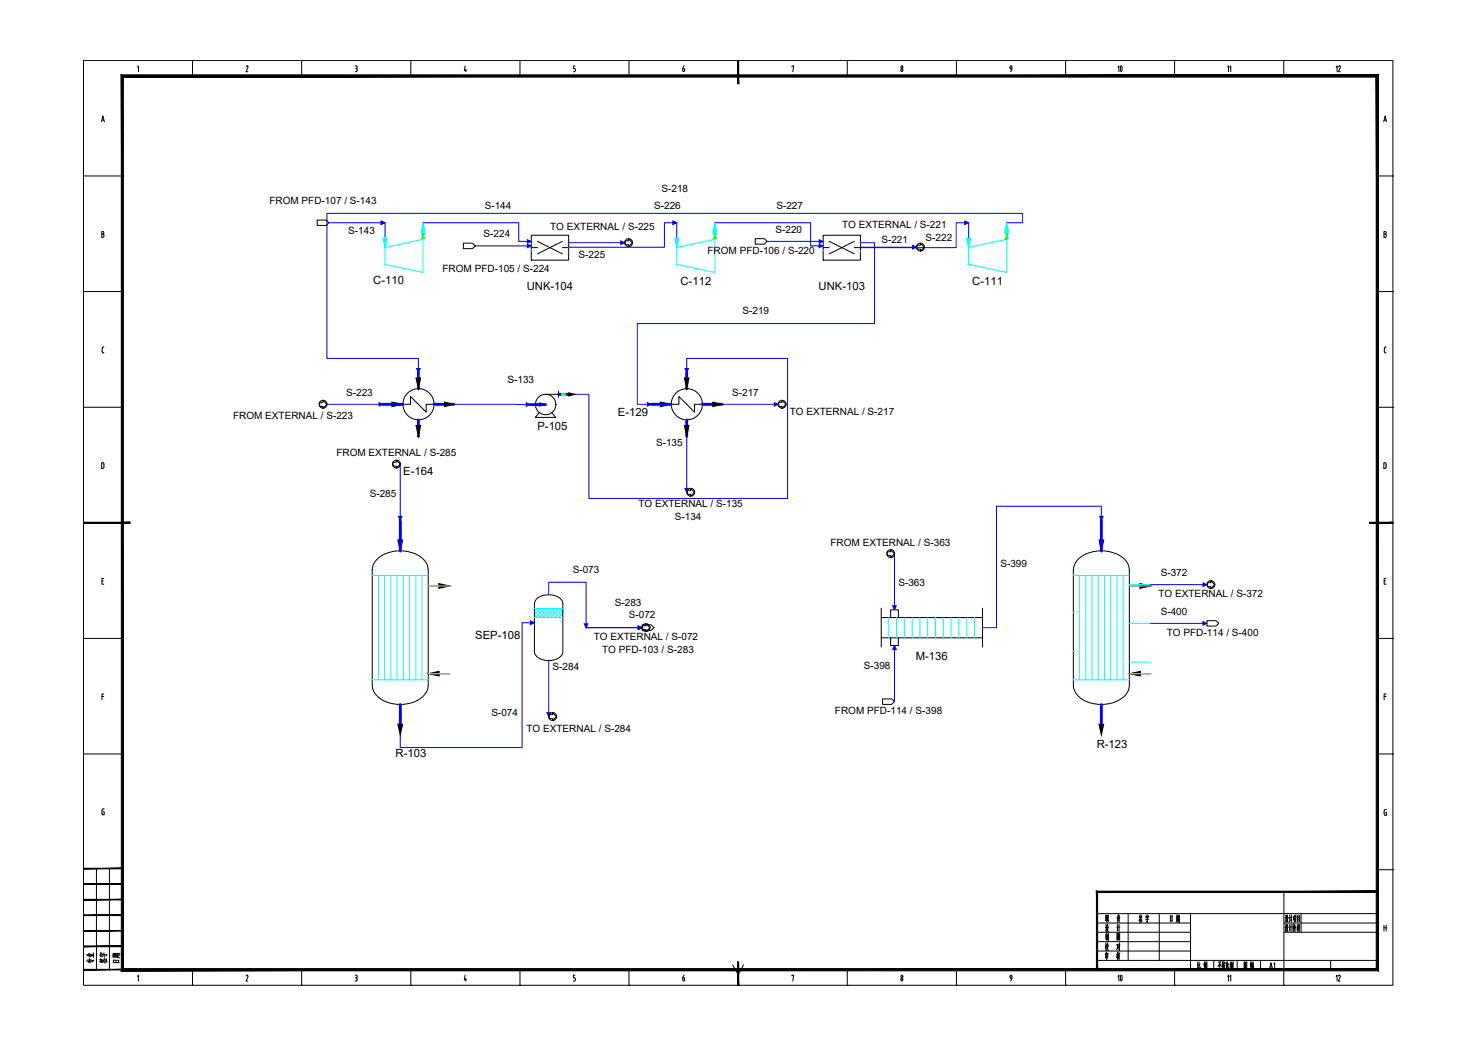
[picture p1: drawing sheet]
<svg xmlns="http://www.w3.org/2000/svg" width="420mm" height="297mm" viewBox="0 0 420 297" stroke-linecap="round" stroke-linejoin="round" font-family="sans-serif">
<g fill="none" stroke="#000" stroke-width=".28">
<path d="M23.7 17.2h372.3v262.9h-372.3zM39.1 19.1l.3-.4v1.7M54.7 17.2h.1M54.7 17.2v4.4M70.2 18.7l.3 .2v.3M70.2 18.7l-.2 .3M70.4 19.3l-.4 1.1h.5M85.8 17.2h.1M85.8 17.2v4.4M101 18.7h.2M101.1 19.5h.3l.1 .3M101.3 18.7l.2 .4-.2 .3"/>
<path d="M101.5 19.8v.2M101.5 20l-.2 .3M116.8 17.2h.1M116.8 17.2v4.4M132.2 18.7l-.2 1.3h.6M132.4 19.6v.8M147.8 17.2h.1M147.8 17.2v4.4M163.3 19.5l.3 .5M163.5 18.7h-.5v.8h.3M163.6 20l-.3 .3M178.8 17.2h.1"/>
<path d="M178.8 17.2v4.4M194.1 20l.3 .3 .2-.3M194.5 18.7l-.4 .7M194.6 19.8v.2M194.6 19.8l-.1-.3h-.4v.5M209.8 17.2h.1M225.1 18.9v-.2h.5l-.2 1.7M240.9 17.2h.1M240.9 17.2v4.4M256.1 20l.3 .3 .3-.3M271.9 17.2h.1M271.9 17.2v4.4"/>
<path d="M287.6 19.6l-.3 .7M287.7 19.1l-.2-.4a.45 .45 0 0 0-.4 .5 .45 .45 0 0 0 .5 .4v-.5M302.9 17.2h.1M302.9 17.2v4.4M333.9 17.2h.1M333.9 17.2v4.4M364.9 17.2h.1M364.9 17.2v4.4M28.9 34.6l.3-1.6 .5 1.6M29 34.1h.5M101 20.4h.2M163 20.4h.3"/>
<path d="M256.1 20l.3-.5 .2 .1v.4M393.3 34.6l.5-1.6 .4 1.6M393.5 34.1h.5M23.7 50h11.1M391.5 50h4.5M396 50h.1M28.9 66.5h.3M29.2 65.8h-.3v1.7h.3M29.3 65.8l.2 .4-.2 .3 .3 .5-.3 .4M393.4 65.8l.6 .2v.4l-.2 .1 .3 .5-.1 .4-.6 .1zM393.4 66.5h.4M23.7 82.9h11.1"/>
<path d="M29 99.1v.8M29.1 99.9l.1 .4h.3M29.5 98.7h-.3l-.1 .4M391.5 82.9h4.5M393.5 99.1v.8M393.6 99.9l.2 .4M393.8 98.7h.2M393.8 98.7l-.2 .4M396 82.9h.1M23.7 115.8h11.1M391.5 115.8h4.5M393.8 100.3h.2"/>
<path d="M396 115.8h.1M29.5 132v.7M29.6 132.6l-.4 .5M29.6 132l-.2-.4-.5-.1v1.7h.3M394 132v.7M394.1 132.6l-.4 .5M394.1 132l-.2-.4-.5-.1v1.7h.3M396 148.6h.1M29 165.1h.4M29.5 164.4h-.5v1.7h.5M393.5 165.1h.4M394 164.4h-.5v1.7h.5"/>
<path d="M23.7 181.5h11.1M29 198h.5M29.5 197.3h-.5v1.6M391.5 181.5h4.5M393.5 198h.5M394 197.3h-.5v1.6M396 181.5h.1M23.7 214.3h11.1M391.5 214.3h4.5M396 214.3h.1M29.4 230.7h.2v.9l-.5-.1-.1-.4M29.6 229.9l-.6 .3v1"/>
<path d="M394.1 230.1l-.5 .1-.1 .4v.9l.6 .3v-.9h-.2M27.4 246.9v28.7M31.1 246.9v28.7M311.9 259.7h79.6M320.7 259.7v13.3M326.1 260l.1 .3M329.6 259.7v13.3M338.4 259.7v15.9M365 253.5v22.1M369.9 259.7v5.3M391.5 247.2h4.5M396 247.2h.1"/>
<path d="M39.1 277.6l.3-.4v1.7M54.7 275.6v4.5M70 277.4l.4-.2 .1 .5M70.4 277.8l-.4 1.1h.5M85.8 275.6v4.5M101 277.2l.5 .2v.3l-.2 .2M101 278.9h.2M101.1 277.9l.3 .1 .1 .3M101.5 278.3v.2M101.5 278.5l-.2 .3M116.8 275.6v4.5M132.2 277.2l-.2 1.3h.6"/>
<path d="M132.4 278.1v.8M147.8 275.6v4.5M163 278.9h.3M163.3 277.9l.3 .6M163.5 277.2h-.5v.7h.3M163.6 278.5l-.3 .3M178.8 275.6v4.5M194.1 278.5l.3 .3 .2-.3M194.3 277.9h-.2v.6M194.4 277.9l.2 .4M194.5 277.2l-.4 .7M194.6 278.3v.2"/>
<path d="M208.3 274.3l1.5 2.7 1.6-2.7M225.1 277.4v-.2h.5l-.2 1.7M240.9 275.6v4.5M256.1 278.5l.3-.6 .2 .2v.4M256.1 278.5l.3 .3 .3-.3M271.9 275.6v4.5M287.1 277.5l.3-.3 .3 .3M287.1 277.6l.2 .4 .3 .1v-.5M287.6 278.1l-.3 .7M302.9 275.6v4.5M311.9 273h79.6M311.9 262.4h26.5"/>
<path d="M311.9 265h26.5M311.9 267.7h26.5M311.9 270.3h26.5M324 261.6l.1 .3M324.1 260l-.2 .9M324.1 260.5v.3M324.2 261.5l.1 .4M324.2 260.8l.5 .8M324.3 260.4l-.3 .1M324.4 261.3h-.4M324.4 260.1l-.6 1.6M324.4 261.5l-.1 .6"/>
<path d="M324.5 260.5v.3M324.6 262l-.7 .2M324.7 260.4l-.3 .1M325.8 260.3l-.1 .5M326.1 261v1.2l-.2-.3M326.3 260.8h-.4M326.3 260.7l-.1 .4M326.5 260.3v.5M326.5 260.4l-.7 .1M326.5 261.3l-.8 .1M332.7 260.3v1.7M333.1 261l-.4 .1"/>
<path d="M333.2 260.3l-.5 .1M333.2 261.7l-.5 .1M333.2 260.3v1.6M333.9 275.6v4.5M334.5 260.1v1.3M334.5 261.6l-.1 .5M334.7 261.6l.1 .3M334.8 260.8h-.3M334.8 261.1h-.3M334.8 260v1.4M334.9 260.4l-.5 .1M334.9 261.4l-.5 .1"/>
<path d="M335.1 260.2l-.2 2M335.2 260.7l-.1 .1M335.2 261.2l-.1 .1M335.3 260.2v2l-.2-.2M335.3 260.3h-.2M340.5 273.5v1.7M340.7 274.2l-.2 .2M340.8 274.9l-.4 .5M340.9 273.4v1.8l.1 .2h.2v-.5M341.2 274l-.3 .6M342.4 273.8v1.7M342.5 273.3l-.3 1.1"/>
<path d="M342.5 274.4l.2 .3M342.7 273.7l-.2 .9M342.8 274.1l-.3 1.2M342.8 274.1h-.2M342.8 273.6l-.3 .2M342.9 273.9v1M343.1 273.3v2.1l-.2-.2M345 273v2.6M346.7 273.9v1.5M346.8 273.4l-.6 1.4M346.9 274.1l.3 .6M347.2 273.4l-.9 .1"/>
<path d="M347.6 273.2v2.2l-.2-.2M347.7 274.3l-.3 .3M347.7 273.9l-.3 .1M347.8 273.6v.5M347.9 273.3l.2 .3M348 273.9l-.2 .9 .4 .6M348.1 274.4l-.4 1.1M348.2 273.7l-.4 .1M348.3 273.6l-.1 .4M348.3 274.4l-.6 .1M348.6 273.5v1.7M348.9 274.2l-.3 .1"/>
<path d="M348.9 274.9l-.3 .5M349 273.4v1.8l.2 .1h.2v-.5M349.3 274l-.3 .6M349.9 273.7v1.7M350 273.3l-.3 1M350 274.4l.1 .3M350 274.1l.3-.1-.3 1.3M350.1 273.7l-.2 .9M350.3 273.6l-.3 .1M350.4 273.9v.9M350.5 273.3v2.1l-.1-.3M351.7 273v2.6"/>
<path d="M353.7 275.3h.7M353.7 273.4v2M354 274.1l.4 .5M354 274.9l.1 .2M354 274.6l.1 .2M354.1 273.7l-.3 .6M354.2 273.9l-.2 .1M354.3 273.8l-.6 .9M354.4 273.4v2M354.4 273.5l-.7 .1M355.5 273.8v.9M355.6 273.3v2.1"/>
<path d="M355.8 273.8l-.1 .8M355.8 273.9l-.3 .1M355.8 274.4v1M355.9 273.8v.6M356.1 274.5v.8M356.3 274.9h-.4M356.3 275.3l-.5 .1M356.3 273.8h-.4M356.3 273.8l-.1 .4M356.3 274.2h-.4M356.3 274.5h-.5M356.3 273.5h-.5"/>
<path d="M356.3 274.4v1M364.9 275.6v4.5M365 262.4h26.5M365 265h26.5M365.4 262.8l.1 .4M365.4 260.2l.2 .3M365.5 263.4v1M365.5 263.6h-.3M365.5 260.9h-.2M365.5 260.8v1M365.6 264.2l-.2 .5M365.7 263.9l.5 .9"/>
<path d="M365.7 261.5l-.3 .5M365.7 263.2l-.1 .6M365.7 262.9l.3-.1v.6l.2 .2M365.7 262.8v.4M365.8 260.1l-.1 1M365.8 261.3l.5 .8M366 260.1l.1 .8h.2M366 260.2l-.2 .1M366 263.7l-.3 .1M366 263.6l-.5 1.2M366.1 261.1h-.4M366.1 261l-.5 1.2"/>
<path d="M366.5 262.8l.2 .4M366.6 260.1l.1 .4M366.6 263.5l-.2 .1M366.6 263.4v1.1M366.7 260.8l-.2 .1M366.7 260.7l-.1 1.2M366.7 264.1l-.1 .5M366.8 261.5l-.2 .4M367 262.7v2.1M367.1 260v2.2M367.3 263.5l-.5 .1M367.4 260.8l-.6 .1"/>
<path d="M367.6 262.7v2.1M367.7 260.5v.9M367.8 262.8l-.1 1.4v-.3M367.8 262.9h-.2M367.9 260.5h-.3M368 263.6l-.3 1.2M368 260.5v1.1M368 261.3l-.4 .3M368 262.9l.5 .8M368.1 262.7l-.3 1M368.2 263.5v1.4M368.2 260.8l-.3 1.4"/>
<path d="M368.2 260.2v.4M368.2 261.6l.2 .5M368.4 260.6l-.4 .1M368.4 260.5v1.1M368.5 260.1l-.5 .2M368.8 262.9v1.8M368.9 260.2v1.8M369 263.6l-.2 .1M369 263.3h-.2M369 263.9l-.3 .3M369 262.8l-.2 .3M369.1 263.9l.5 .8"/>
<path d="M369.1 263.8l.3-.1-.4 1.1M369.2 262.8l-.1 .9M369.4 262.8l.1 .7M369.4 261.2l-.5 .1M369.4 260.8h-.5M369.4 262.9h-.2M369.4 261.7l-.5 .1M369.5 260.3l-.6 .1M369.5 260.2l-.1 1.8M378.3 273v2.6M393.4 263v1.7M393.4 263.7h.7"/>
<path d="M394.1 263v1.7M54.7 280.1h.1M85.8 280.1h.1M116.8 280.1h.1M147.8 280.1h.1M178.8 280.1h.1M209.8 280.1h.1M240.9 280.1h.1M271.9 280.1h.1M302.9 280.1h.1M333.9 280.1h.1M364.9 280.1h.1"/>
<circle cx="256.3" cy="19.1" r=".32"/>
<circle cx="256.3" cy="277.5" r=".32"/>
</g>
<g fill="#000" stroke="#000" stroke-width=".28">
<path d="M209.7 17.2l.3 6.6v-6.6zM209.7 17.2l.3 6.6h-.3z"/>
<path d="M34.5 21.3l.6 254v-253.4zM34.5 21.3l.6 254-.6 .7zM35.1 275.3l-.6 .7 356.7-.7zM34.5 276l356.7-.7 .7 .7zM391.2 21.9v253.4l.7 .7zM391.2 21.9l.7-.6v254.7zM35.1 21.9h356.1l.7-.6zM34.5 21.3h357.4l-356.8 .6z"/>
<path d="M23.7 148.4v.4l13.3-.4zM23.7 148.8l13.3-.4v.4z"/>
<path d="M389.3 148.8h6.7v-.4zM389.3 148.4h6.7l-6.7 .4z"/>
<path d="M23.7 255.8h11.1v-.2zM23.7 255.6h11.1l-11.1 .2z"/>
<path d="M23.7 251.4h11.1v-.2zM23.7 251.2h11.1l-11.1 .2z"/>
<path d="M23.7 247h11.1v-.2zM23.7 246.8h11.1l-11.1 .2z"/>
<path d="M312 253.7h79.5v-.4zM311.7 253.3h79.8l-79.5 .4zM311.7 253.3l.3 22.3v-21.9zM311.7 253.3l.3 22.3h-.3z"/>
<path d="M23.7 275.7h11.1v-.2zM23.7 275.5h11.1l-11.1 .2z"/>
<path d="M23.7 269.1h11.1v-.2zM23.7 268.9h11.1l-11.1 .2z"/>
<path d="M23.7 264.7h11.1v-.2zM23.7 264.5h11.1l-11.1 .2z"/>
<path d="M23.7 260.3h11.1v-.3zM23.7 260h11.1l-11.1 .3z"/>
<path d="M209.7 273.4v6.7h.3zM209.7 273.4h.3v6.7z"/>
</g>
<g fill="none" stroke="#000" stroke-width=".28">
<path d="M114.5 114.9h2.2v-2.2l4.4 4.5v-2.3h2.2M153.3 117.3l-1.1 1.3h5.8l-1.1-1.3M155.1 112.1h3.7M158.8 111.2v1.7M190.8 114.9h2.2v-2.2l4.4 4.5v-2.3h2.2M107.1 159.1a10.2 10.2 0 0 1 13.4 0 4.1 4.1 0 0 1 1.2 2.9v32.8a6.1 6.1 0 0 1-5.7 5.2 9.4 9.4 0 0 1-9.5-3l-.4-.7-.3-1.5v-32.8a4.1 4.1 0 0 1 1.3-2.9zM306.4 159.1a10.3 10.3 0 0 1 13.4 0 4.3 4.3 0 0 1 1.2 2.9v32.8a5.7 5.7 0 0 1-4.6 5 9.9 9.9 0 0 1-10.6-2.8l-.6-1.4-.1-.8v-32.8a4.6 4.6 0 0 1 1.3-2.9zM152.6 170.2a5.5 5.5 0 0 1 7.1 .4l.3 1v13.6a3.6 3.6 0 0 1-4 2.6 3.6 3.6 0 0 1-4.1-2.6v-13.6zM250.5 172.9v11M250.5 175.5h28.8M253.2 175.5v-2.2h2.2v2.2M279.3 172.9v11"/>
<path d="M250.5 181.3h28.8M253.2 181.3v2.2h2.2v-2.2"/>
<circle cx="119" cy="114.9" r="4.4"/>
<circle cx="155.1" cy="115" r="2.9"/>
<circle cx="195.2" cy="114.9" r="4.4"/>
</g>
<g fill="none" stroke="#0ff" stroke-width=".28">
<path d="M105.8 163.6h15.9M107.6 163.6v29.6M109.3 163.6v29.6M111.1 163.6v29.6M112.9 163.6v29.6M114.7 163.6v29.6M116.4 163.6v29.6M118.2 163.6v29.6M120 163.6v29.6M151.9 174.7l.9 .8M151.9 173.6l1.9 1.9M151.9 173h8.1"/>
<path d="M151.9 175.5h8.1M152.3 173l2.6 2.5M152.6 173l-.7 .6M153.4 173l2.6 2.5M153.6 173l-1.7 1.7M154.5 173l2.6 2.5M154.7 173l-2.6 2.5M155.6 173l2.6 2.5M155.8 173l-2.6 2.5M156.7 173l2.6 2.5M156.9 173l-2.6 2.5M157.8 173l2.2 2.2"/>
<path d="M158 173l-2.6 2.5M158.9 173l1.1 1.1M159.1 173l-2.6 2.5M160 173h.1M160 173.1l-2.4 2.4M160 174.2l-1.3 1.3M160 175.3l-.2 .2M252.7 175.5v5.8M254.9 175.5v5.8M257.1 175.5v5.8M259.3 175.5v5.8M261.5 175.5v5.8"/>
<path d="M263.7 175.5v5.8M265.9 175.5v5.8M268.2 175.5v5.8M270.4 175.5v5.8M272.6 175.5v5.8M274.8 175.5v5.8M277 175.5v5.8M305.1 163.6h15.9M306.9 163.6v29.6M308.7 163.6v29.6M310.4 163.6v29.6M312.2 163.6v29.6"/>
<path d="M314 163.6v29.6M315.8 163.6v29.6M317.5 163.6v29.6M319.3 163.6v29.6M105.8 193.2h15.9M305.1 193.2h15.9"/>
</g>
<g fill="none" stroke="#00f" stroke-width=".8">
<path d="M108.9 114.9h5.6M118.9 105.9v4.6M118.9 119.4v4.6M123.3 114.9h5.7M150.7 115h4.4M158.8 112.1h.8M160.7 112.1h1M185.2 114.9h5.6M195.2 105.9v4.6M195.2 119.4v4.6M199.6 114.9h5.7M113.8 147.9v8.7"/>
<path d="M313.1 147.9v8.7M113.8 200.3v5.6M313.1 200.3v5.6"/>
</g>
<g fill="#000" stroke="#000" stroke-width=".28">
<path d="M111.4 114.3l3.1 .6-3.1 .7zM118.3 107.4h1.3l-.7 3.1zM126.4 114.3l2.6 .6-2.6 .7zM153.3 114.5l1.8 .5-1.8 .4zM161.7 111.7l1.7 .4-1.7 .5zM187.7 114.3l3.1 .6-3.1 .7zM194.5 107.4h1.4l-.7 3.1zM202.6 114.3l2.7 .6-2.7 .7zM118.3 120.9h1.3l-.7 3.1zM194.5 120.9h1.4l-.7 3.1zM113.1 153.5h1.4l-.7 3.1zM312.4 153.5h1.4l-.7 3.1z"/>
<path d="M124.7 165.9l3.1 .7-3.1 .6zM324 165.9l3.1 .7-3.1 .6zM121.7 191.5l3.1-.7v1.3zM321 191.5l3.2-.7v1.3zM113.1 205.9h1.4l-.7 3zM312.4 205.9h1.4l-.7 3z"/>
</g>
<path d="M121.7 166.6h6.1M321 166.6h6.1M121.7 191.5h6.1h-3M321 191.5h6.1h-2.9" fill="none" stroke="#ffbf00" stroke-width=".38"/>
<!-- layer: EQUIPMENT -->
<g fill="none" stroke="#0ff" stroke-width=".28">
<path d="M109.5 70.3l10.8-2.3v9.5l-10.8-2.4zM120.3 67h.1M151 68.6h.1M151 69.9h.1M151 71.2h.1M161.7 69h.1M161.7 70.3h.1M161.7 71.5h.1M192.4 70.3l10.8-2.3v9.5l-10.8-2.4zM203.2 67h.1M234 68.6h.1M234 69.9h.1"/>
<path d="M234 71.2h.1M244.6 69h.1M244.6 70.3h.1M244.6 71.5h.1M275.4 70.3l10.8-2.3v9.5l-10.8-2.4zM286.2 67h.1M305.1 163.1h.1M305.1 174.1h.1M321 166.2h6.1M321 177.2h6.1M305.1 185.1h.1M321 188.2h6.1"/>
</g>
<path d="M159.6 111.8v.6l1.1-.6v.6zM160.1 112.1h.1" fill="none" stroke="#0f0" stroke-width=".28"/>
<!-- layer: EQUIPMENT -->
<path d="M109.5 63.3v7M120.3 66v.4M120.3 67.7v.3M192.4 63.3v7M203.2 66v.4M203.2 67.7v.3M275.4 63.3v7M286.2 66v.4M286.2 67.7v.3" fill="none" stroke="#00f" stroke-width=".28"/>
<g fill="#0ff" stroke="#0ff" stroke-width=".28">
<path d="M108.9 67.7h1.1l-.5 2.6z"/>
<path d="M120.3 63.3l.5 2.7h-1.1z"/>
<path d="M191.8 67.7h1.2l-.6 2.6z"/>
<path d="M203.2 63.3l.6 2.7h-1.2z"/>
<path d="M274.8 67.7h1.2l-.6 2.6z"/>
<path d="M286.2 63.3l.6 2.7h-1.2z"/>
</g>
<path d="M119.9 66.4l.8 1.3h-.8l.8-1.3zM202.8 66.4l.8 1.3h-.8l.8-1.3zM285.8 66.4l.8 1.3h-.8l.8-1.3z" fill="none" stroke="#0f0" stroke-width=".28"/>
<!-- layer: equipment_outline -->
<path d="M151 66.9h10.7v7h-10.7zM234 66.9h10.6v7h-10.6z" fill="none" stroke="#000" stroke-width=".28"/>
<!-- layer: internal_symbol -->
<path d="M152.8 68.6l7.1 3.6M159.9 68.6l-7.1 3.6M235.7 68.6l7.2 3.6M242.9 68.6l-7.2 3.6" fill="none" stroke="#000" stroke-width=".28"/>
<!-- layer: process_line -->
<path d="M151 70.4h1.8M159.9 70.4h1.8M234 70.4h1.7M242.9 70.4h1.7" fill="none" stroke="#000" stroke-width=".28"/>
<!-- layer: STREAM -->
<g fill="none" stroke="#00f" stroke-width=".28">
<path d="M93.5 63.3h16M120.3 63.3h27.2v5.3h3.5M135.1 69.9h15.9M161.7 69h15.9M192.4 63.3h-3.5v7h-27.2M203.2 63.3h27.2v6.6h3.6M218 68.6h16M244.6 69h4v23h-67.4v22.9h4M244.6 70.3h15.9M275.4 63.3h-3.6v7.1h-27.2M286.2 63.3h4.5v-2.7h-197.8v41.3h26v4M92.9 114.9h16"/>
<path d="M129 114.9l21.7 .1M195.2 105.9v-4h28.7v39.8h-56.5v-29.6h-4M205.3 114.9h15.9M113.8 131.9v16M195.2 124v15.9M254.3 157.4v15.9M313.1 147.9v-4h-29.8v34.5h-4M151.9 177h-3.5v35.5h-34.6v-3.6M156 169.1v-3.6h10.6v12.9h15.9M327.1 166.2h16M327.1 177.2h16M156 187.8v15.9"/>
<path d="M254.3 183.5v15.9"/>
</g>
<!-- layer: STREAM_ARROW -->
<g fill="#00f" stroke="#00f" stroke-width=".28">
<path d="M181.4 177.9l1.1 .5-1.1 .5z"/>
<path d="M166.1 177.3h1l-.5 1.1z"/>
<path d="M150.8 176.5l1.1 .5-1.1 .5z"/>
<path d="M149.6 114.5l1.1 .5-1.1 .5z"/>
<path d="M194.7 104.8h1l-.5 1.1z"/>
<path d="M194.7 138.8h1l-.5 1.1z"/>
<path d="M108.3 62.8l1.2 .5-1.2 .5z"/>
<path d="M149.9 68.1l1.1 .5-1.1 .5z"/>
<path d="M220.1 114.5l1.1 .4-1.1 .5z"/>
<path d="M118.4 104.8h1.1l-.6 1.1z"/>
<path d="M184.1 114.5l1.1 .4-1.1 .5z"/>
<path d="M232.9 68.1l1.1 .5-1.1 .5z"/>
<path d="M259.4 69.8l1.1 .5-1.1 .5z"/>
<path d="M274.3 62.8l1.1 .5-1.1 .5z"/>
<path d="M107.8 114.5l1.1 .4-1.1 .5z"/>
<path d="M149.9 69.4l1.1 .5-1.1 .5z"/>
<path d="M176.5 68.5l1.1 .5-1.1 .5z"/>
<path d="M191.3 62.8l1.1 .5-1.1 .5z"/>
<path d="M232.9 69.4l1.1 .5-1.1 .5z"/>
<path d="M155.5 202.6h1l-.5 1.1z"/>
<path d="M113.3 146.8h1l-.5 1.1z"/>
<path d="M253.8 172.2h1l-.5 1.1z"/>
<path d="M342 165.7l1.1 .5-1.1 .5z"/>
<path d="M254.3 183.5l.5 1.1h-1z"/>
<path d="M312.6 146.8h1l-.5 1.1z"/>
<path d="M342 176.7l1.1 .5-1.1 .5z"/>
</g>
<!-- layer: CONNECTOR -->
<g fill="none" stroke="#000" stroke-width=".28">
<path d="M90.2 62.6h2.5l.8 .7-.8 .8h-2.5zM131.7 69.1h2.6l.8 .8-.8 .8h-2.6zM177.7 68.4h1v-.5l1.1 1.1-1.1 1.1v-.6h-1zM214.7 67.8h2.6l.7 .8-.7 .8h-2.6zM260.7 69.7h.9v-.5l1.1 1.1-1.1 1.1v-.6h-.9zM90.9 114.4h.9v-.6l1.1 1.1-1.1 1.2v-.6h-.9zM221.3 114.4h1v-.6l1.1 1.1-1.1 1.2v-.6h-1zM111.7 131.4h1v-.6l1.1 1.1-1.1 1.1v-.5h-1zM195.4 139.4h.9v-.6l1.1 1.1-1.1 1.1v-.5h-.9zM252.2 156.8h1v-.5l1.1 1.1-1.1 1.1v-.6h-1zM182.5 177.6h2.6l.8 .8-.8 .8h-2.6zM182.7 177.9h.9v-.6l1.2 1.1-1.2 1.1v-.5h-.9z"/>
<path d="M343.1 176.4h2.6l.7 .8-.7 .8h-2.6zM343.2 165.6h1v-.5l1.1 1.1-1.1 1.1v-.6h-1zM250.9 198.7h2.6l.8 .7-.8 .8h-2.6zM156.1 203.1h1v-.5l1.1 1.1-1.1 1.1v-.6h-1z"/>
<circle cx="178.7" cy="69" r="1.12"/>
<circle cx="261.7" cy="70.2" r="1.12"/>
<circle cx="91.8" cy="114.9" r="1.12"/>
<circle cx="222.3" cy="114.9" r="1.12"/>
<circle cx="112.7" cy="131.9" r="1.12"/>
<circle cx="196.3" cy="139.9" r="1.12"/>
<circle cx="253.2" cy="157.4" r="1.12"/>
<circle cx="183.6" cy="178.4" r="1.12"/>
<circle cx="344.2" cy="166.2" r="1.12"/>
<circle cx="157.1" cy="203.7" r="1.12"/>
</g>
<g font-size="6.6">
<text x="315.7" y="22.2">10</text>
<text x="315.7" y="280.8">10</text>
</g>
<g font-size="5.3">
<text x="312.9" y="266">设 计</text>
<text x="27.5" y="275.2" transform="rotate(-90 27.5 275.2)">专业</text>
<text x="31.4" y="275.2" transform="rotate(-90 31.4 275.2)">签字</text>
<text x="34.9" y="274.8" transform="rotate(-90 34.9 274.8)">日期</text>
<text x="312.9" y="271.3">校 对</text>
</g>
<g font-size="4.4">
<text x="382.1" y="21.5" transform="rotate(-90 382.1 21.5)">12</text>
<text x="363.4" y="276.6" transform="rotate(-90 363.4 276.6)">A1</text>
<text x="382.1" y="280.1" transform="rotate(-90 382.1 280.1)">12</text>
</g>
<g font-size="3.5">
<text x="350.7" y="21.5" transform="rotate(-90 350.7 21.5)">11</text>
<text x="350.7" y="280.1" transform="rotate(-90 350.7 280.1)">11</text>
</g>
<g font-size="3.2">
<text x="106.1" y="80.7">C-110</text>
<text x="149.7" y="82.5">UNK-104</text>
<text x="193.4" y="81">C-112</text>
<text x="232.7" y="82.5">UNK-103</text>
<text x="276.4" y="81">C-111</text>
<text x="175.7" y="118.1">E-129</text>
<text x="152.8" y="122.2">P-105</text>
<text x="114.6" y="135.2">E-164</text>
<text x="135.1" y="181.6">SEP-108</text>
<text x="260.3" y="187.5">M-136</text>
<text x="112.5" y="215.3">R-103</text>
<text x="311.8" y="212.5">R-123</text>
</g>
<g font-size="2.8">
<text x="76.6" y="58">FROM PFD-107 / S-143</text>
<text x="137.8" y="59.3">S-144</text>
<text x="186" y="59.3">S-226</text>
<text x="188" y="54.5">S-218</text>
<text x="220.7" y="59.3">S-227</text>
<text x="156.4" y="65.4">TO EXTERNAL / S-225</text>
<text x="239.4" y="64.9">TO EXTERNAL / S-221</text>
<text x="99" y="66.4">S-143</text>
<text x="137.5" y="67.5">S-224</text>
<text x="220.5" y="66.2">S-220</text>
<text x="250.6" y="69.2">S-221</text>
<text x="263.1" y="68.6">S-222</text>
<text x="125.8" y="77.2">FROM PFD-105 / S-224</text>
<text x="164.5" y="73.4">S-225</text>
<text x="201.1" y="72.2">FROM PFD-106 / S-220</text>
<text x="211.1" y="89.3">S-219</text>
<text x="98.4" y="112.5">S-223</text>
<text x="144.3" y="108.8">S-133</text>
<text x="208.1" y="112.5">S-217</text>
<text x="66.2" y="119.2">FROM EXTERNAL / S-223</text>
<text x="224.5" y="117.9">TO EXTERNAL / S-217</text>
<text x="95.6" y="129.7">FROM EXTERNAL / S-285</text>
<text x="186.5" y="126.7">S-135</text>
<text x="105.1" y="141.3">S-285</text>
<text x="181.5" y="144.2">TO EXTERNAL / S-135</text>
<text x="191.8" y="147.7">S-134</text>
<text x="236.1" y="155.2">FROM EXTERNAL / S-363</text>
<text x="284.4" y="161.1">S-399</text>
<text x="162.8" y="162.8">S-073</text>
<text x="255.4" y="166.7">S-363</text>
<text x="330" y="163.8">S-372</text>
<text x="174.8" y="172.2">S-283</text>
<text x="329.3" y="169.7">TO EXTERNAL / S-372</text>
<text x="178.8" y="175.8">S-072</text>
<text x="330" y="174.7">S-400</text>
<text x="168.8" y="181.9">TO EXTERNAL / S-072</text>
<text x="171.2" y="185.7">TO PFD-103 / S-283</text>
<text x="331.7" y="180.7">TO PFD-114 / S-400</text>
<text x="157.1" y="190.4">S-284</text>
<text x="245.6" y="190.1">S-398</text>
<text x="139.7" y="203.6">S-074</text>
<text x="237.3" y="203">FROM PFD-114 / S-398</text>
<text x="149.7" y="207.9">TO EXTERNAL / S-284</text>
</g>
</svg>
